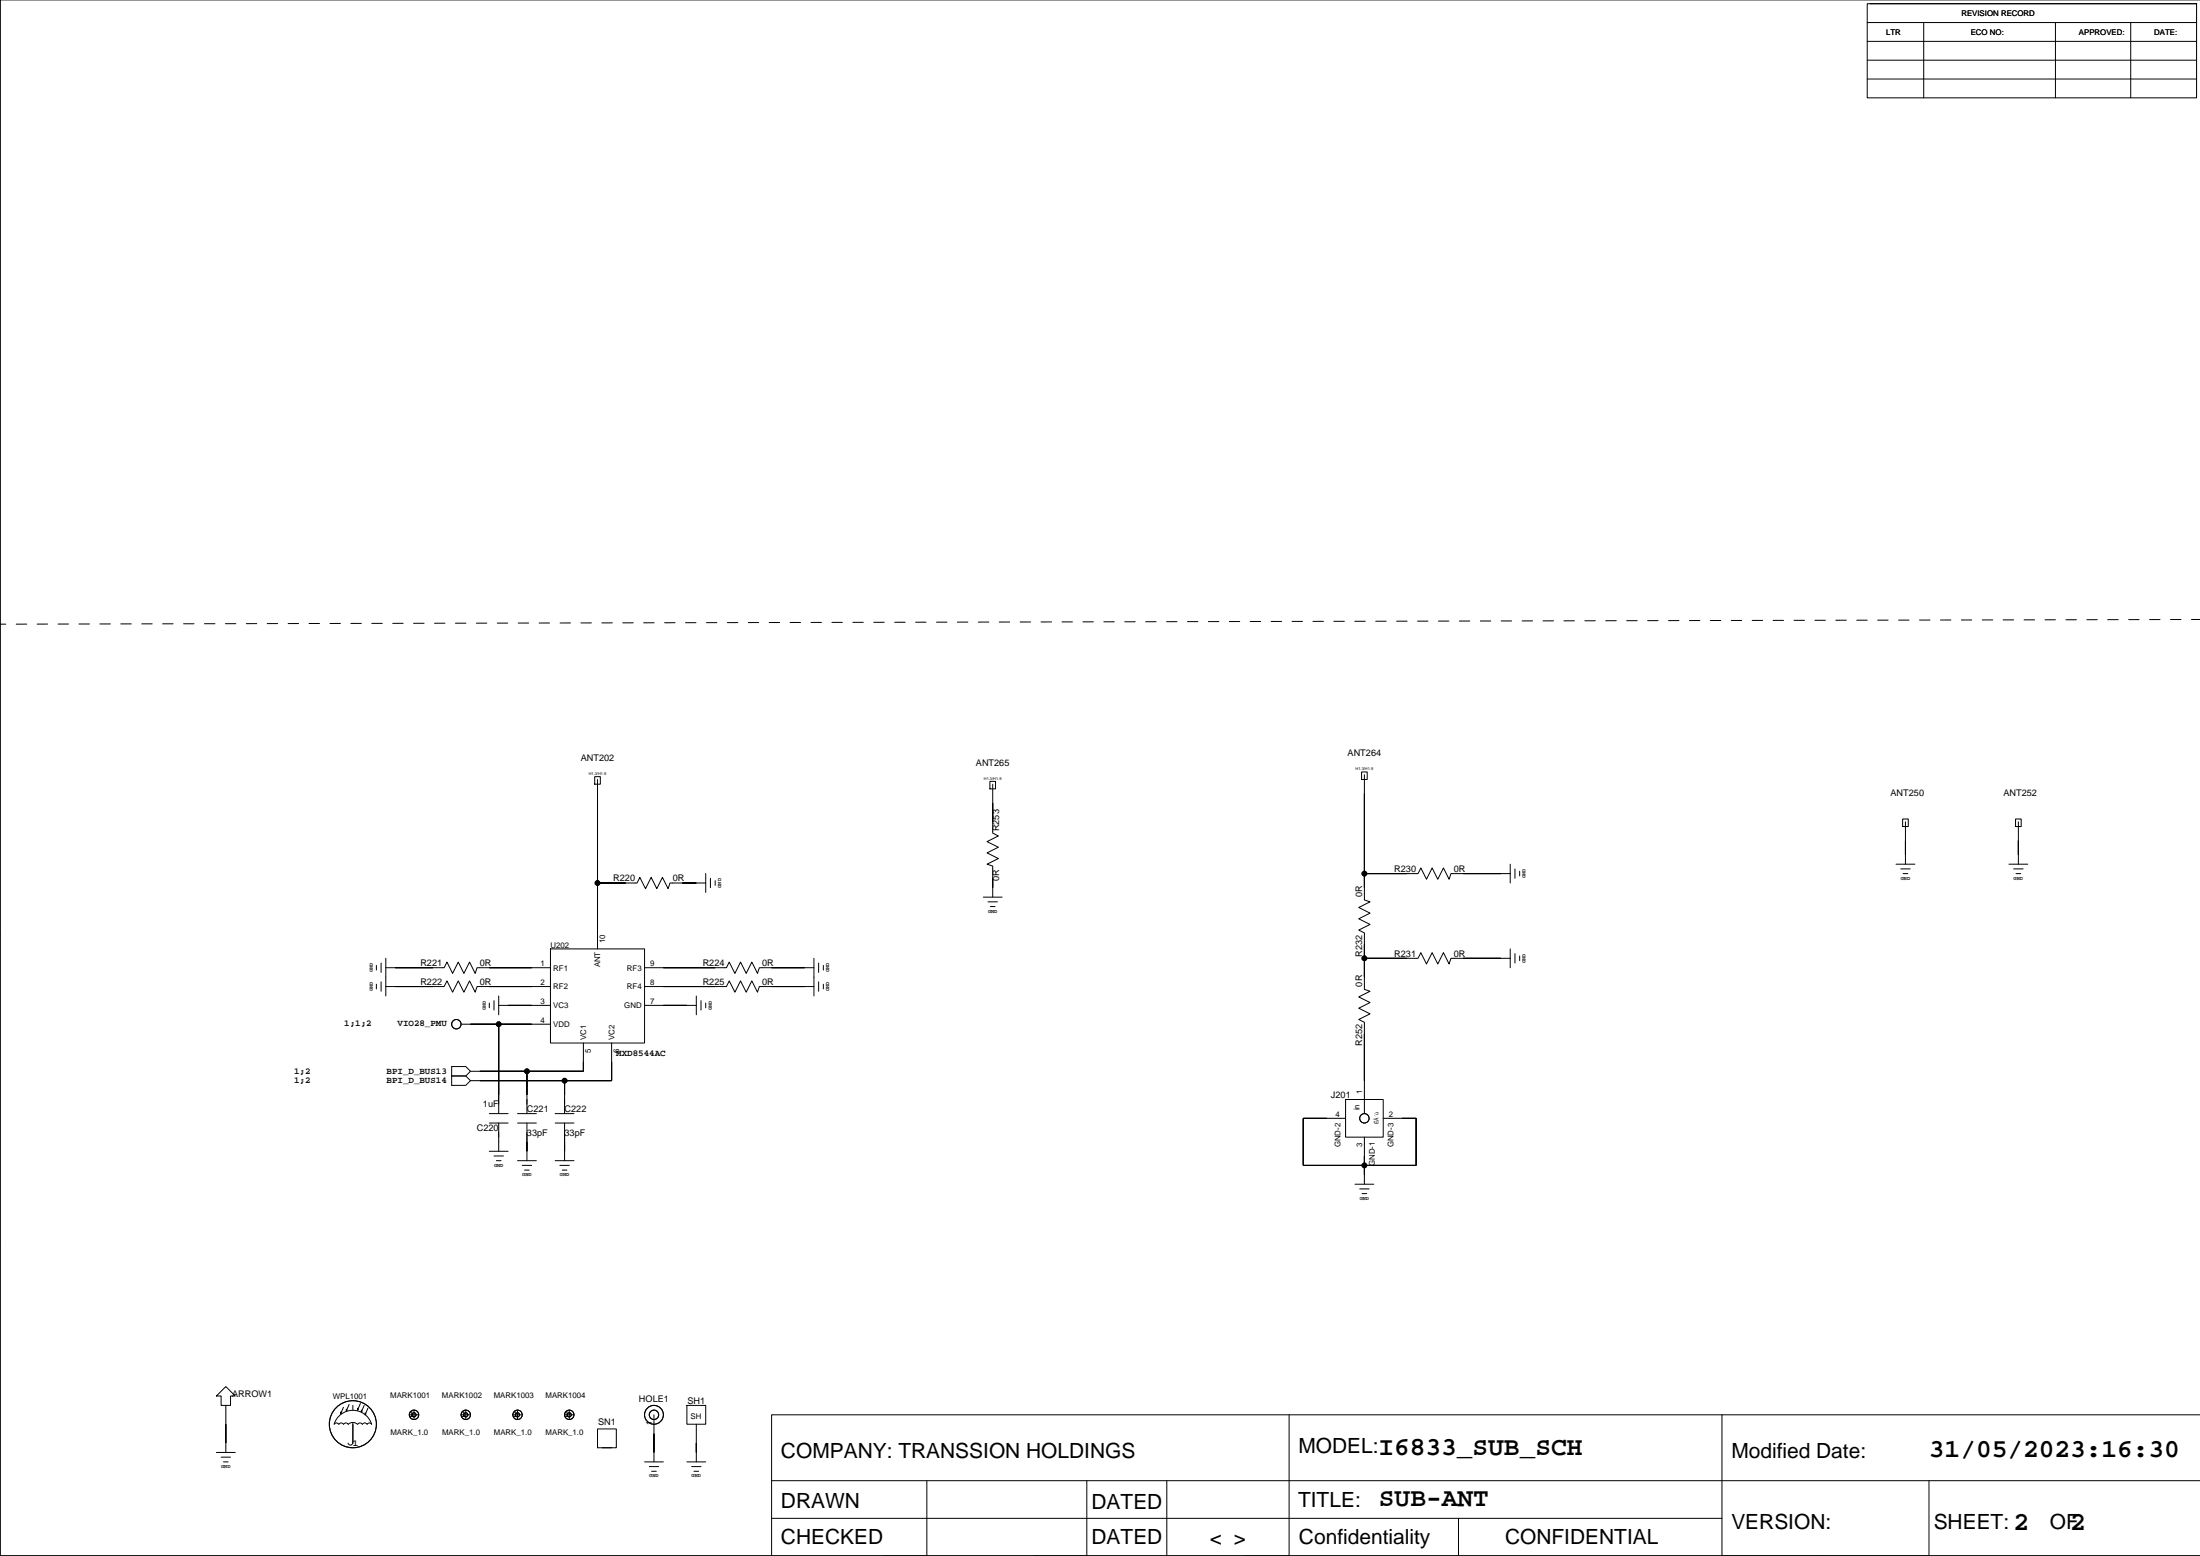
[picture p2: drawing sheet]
<svg xmlns="http://www.w3.org/2000/svg" width="594mm" height="420mm" viewBox="0 0 594 420" stroke-linecap="round" stroke-linejoin="round" font-family="sans-serif">
<g fill="none" stroke="#000" stroke-width=".27">
<path d="M0 -.1v419.9h593.8M503.9 1h88.9v25.4h-88.9zM503.9 16.2h88.9M503.9 11.2h88.9M503.9 6.1h88.9M504.7 1h88.1M519.2 6.1v20.3M554.7 6.1v20.3M575 6.1v20.3M503.9 21.3h88.9M-.1 84.6h.1M-.1 168.4h.1"/>
<path d="M160.5 209.5h1.5v2.1h-1.5zM161.3 210.3v45.7M267.1 210.8h1.6v2h-1.6zM267.9 211.6v13.2l1.5 .7-3 1.6 3 1.5-3 1.5 3 1.5-3 1.6 1.5 .5v8.3M367.5 208.3h1.5v2h-1.5zM368.2 209v33.8l1.5 .5-3 1.5 3 1.6-3 1.5 3 1.5-3 1.5 1.5 .8v15.2l1.5 .5-3 1.6 3 1.5-3 1.5 3 1.5-3 1.6 1.5 .7v24.7M161.3 238.2h10.6l.8-1.5 1.5 3.1 1.5-3.1 1.6 3.1 1.5-3.1 1.5 3.1 .5-1.6h9.7M187.9 238.2h.1M190.5 235.7v5.1M191.7 237v2.5M193 237.6v1.3M267.9 239.5h.1"/>
<path d="M368.2 235.7h14.5l.8-1.5 1.5 3 1.5-3 1.5 3 1.5-3 1.6 3 .5-1.5h16M405 235.7h.1M407.6 233.2v5M408.8 234.4v2.6M410.1 235.1v1.2M511.7 233.2h5.1M513 234.4h2.5M513.5 221h1.5v2h-1.5zM513.6 235.7h1.3M514.2 230.6h.1M514.2 221.7v11.5M542.2 233.2h5"/>
<path d="M543.4 234.4h2.6M543.9 221h1.6v2h-1.6zM544.1 235.7h1.2M544.7 230.6h.1M544.7 221.7v11.5M-.1 252.2h.1M102.8 259.8v2.6M104.1 258.6v10.1M148.6 256h25.4v25.4h-25.4zM219.7 258.6v10.1M220.9 259.8v2.6M265.4 242h5"/>
<path d="M266.6 243.3h2.6M267.3 244.6h1.2M368.2 258.6h14.5l.8-1.6 1.5 3.1 1.5-3.1 1.5 3.1 1.5-3.1 1.6 3.1 .5-1.5h16M405 258.6h.1M407.6 256v5.1M408.8 257.3v2.5M410.1 257.9v1.3M101.6 260.5v1.2M101.6 265.5v1.3M102.8 264.9v2.5M104.1 261.1h15.8l.7-1.5 1.5 3 1.6-3 1.5 3 1.5-3 1.5 3 .5-1.5h19.9M104.1 266.2h15.8l.7-1.6 1.5 3.1 1.6-3.1 1.5 3.1 1.5-3.1 1.5 3.1 .5-1.5h19.9"/>
<path d="M106.7 261.1h.1M106.7 266.2h.1M124.4 276.3h24.2M127 276.3h.1M132.1 270.6v1.3M133.3 270v2.5M134.6 271.2h14M134.6 268.7v5.1M134.6 276.3v24.2M137.1 271.2h.1M174 261.1h22l.8-1.5 1.5 3 1.6-3 1.5 3 1.5-3 1.5 3 .5-1.5h14.8M174 266.2h22l.8-1.6 1.5 3.1 1.6-3.1 1.5 3.1 1.5-3.1 1.5 3.1 .5-1.5h14.8"/>
<path d="M174 271.2h13.9M185.4 271.2h.1M187.9 268.7v5.1M189.2 270v2.5M190.5 270.6v1.3M217.1 261.1h.1M217.1 266.2h.1M220.9 264.9v2.5M222.2 260.5v1.2M222.2 265.5v1.3M121.9 287.8h3.8l1.3 1.2-1.3 1.3h-3.8h3.8l1.3 1.3-1.3 1.2h-3.8zM129.5 289h.1"/>
<path d="M129.5 291.6h.1M142.2 289v11.5M152.4 291.6v8.9M157.4 281.4v7.6h-30.4M165.1 281.4v10.2h-38.1M363.1 296.6h10.2v10.2h-10.2zM132.1 303h5M132.1 300.5h5M132.1 310.6h5M133.3 311.9h2.6M134 313.1h1.2M134.6 308.1h.1"/>
<path d="M134.6 303v7.6M139.7 303h5M139.7 300.5h5M139.7 313.1h5M140.9 314.4h2.6M141.6 315.7h1.2M142.2 310.6h.1M142.2 303v10.1M149.8 303h5.1M149.8 300.5h5.1M149.8 313.1h5.1M151.1 314.4h2.5"/>
<path d="M151.7 315.7h1.3M152.4 310.6h.1M152.4 303v10.1M363.1 301.7h-11.4v12.7h30.5v-12.7h-8.9M365.7 319.5h5.1M368.2 317h.1M368.2 306.8v12.7M-.1 336h.1M366.9 320.8h2.6M367.6 322h1.3M58.4 376.6l2.5-2.5 2.6 2.5h-1.3v2.6h-2.5v-2.6zM60.9 379.2v12.7"/>
<path d="M92.7 379.7l-.8 1.8v-.5M94.2 378.9l-.7 1.8v-.5M95.2 379.2v1.2M97.3 378.7l-.8 1.7v-.5M98.3 379.2l-.8 1.8v-.6M99.3 379.9l-.8 1.8v-.5M185.4 379.2h5.1v5.1h-5.1zM58.4 391.9h5.1M59.7 393.1h2.5M60.3 394.4h1.3M60.9 389.3h.1M91.5 384.3l.6-.4 .6 .4"/>
<path d="M92.2 381.2l-.3 .3M92.7 384.3l.6-.4 .7 .4M93.7 380.4l-.2 .3M94 384.3a1.76 1.76 0 0 1 2.5 0M95.2 383.7v5.7a.65 .65 0 0 1-.6 .5 .65 .65 0 0 1-.7-.5M96.5 384.3l.7-.4 .6 .4M96.8 380.2l-.3 .2M97.8 380.7l-.3 .3M97.8 384.3l.6-.4 .6 .4M98.8 381.5l-.3 .2M99.1 384.3l.6-.4 .6 .4M100.3 384.2a5.3 5.3 0 0 0-5.1-3.7 5.3 5.3 0 0 0-5 3.7l.6-.3 .6 .4"/>
<path d="M110.5 381.7h2.5M111.7 380.4v2.6M124.4 381.7h2.6M125.7 380.4v2.6M138.4 381.7h2.5M139.7 380.4v2.6M152.4 381.7h2.5M153.6 380.4v2.6M161.3 385.5h5v5.1h-5zM162.5 390.6h2.6M174 394.4h5M175.2 395.7h2.6"/>
<path d="M175.9 397h1.2M176.5 391.9h.1M176.5 381.7v12.7M185.4 394.4h5.1M186.6 395.7h2.6M187.3 397h1.3M187.9 391.9h.1M187.9 384.3v10.1M208.2 399.5h385.6M250.1 399.5v20.3h-11.6M293.3 399.5v20.3h-14.2M314.9 399.5v20.3"/>
<path d="M347.9 381.7v38.1h-11.9M464.7 381.7v38.1h55.6M520.6 399.5v20.3M593.8 381.7h-385.6v38.1M95.2 419.8v.1M193 419.8v.1M208.2 409.6h256.5M293.3 419.8v.1M393.6 409.6v10.3M491.4 419.8v.1"/>
<circle cx="161.3" cy="238.2" r=".63"/>
<circle cx="368.2" cy="235.7" r=".63"/>
<circle cx="368.2" cy="258.6" r=".63"/>
<circle cx="123.2" cy="276.3" r="1.27"/>
<circle cx="134.6" cy="276.3" r=".63"/>
<circle cx="142.2" cy="289" r=".63"/>
<circle cx="152.4" cy="291.6" r=".63"/>
<circle cx="368.2" cy="301.7" r="1.27"/>
<circle cx="368.2" cy="314.4" r=".63"/>
<circle cx="95.2" cy="384.3" r="6.3"/>
<circle cx="111.7" cy="381.7" r=".56"/>
<circle cx="111.7" cy="381.7" r="1.27"/>
<circle cx="125.7" cy="381.7" r=".56"/>
<circle cx="125.7" cy="381.7" r="1.27"/>
<circle cx="139.7" cy="381.7" r=".56"/>
<circle cx="139.7" cy="381.7" r="1.27"/>
<circle cx="153.6" cy="381.7" r=".56"/>
<circle cx="153.6" cy="381.7" r="1.27"/>
<circle cx="176.5" cy="381.7" r="1.27"/>
<circle cx="176.5" cy="381.7" r="2.54"/>
</g>
<g fill="#000" stroke="#000" stroke-width=".27">
<path d="M161.3 215.4v22.8z" fill-rule="evenodd"/>
<path d="M267.9 216.7v5z" fill-rule="evenodd"/>
<path d="M368.2 214.1v21.6z" fill-rule="evenodd"/>
<path d="M161.3 238.2v12.7z" fill-rule="evenodd"/>
<path d="M161.3 238.2h7.6z" fill-rule="evenodd"/>
<path d="M184.1 238.2h3.8z" fill-rule="evenodd"/>
<path d="M267.9 237v2.5z" fill-rule="evenodd"/>
<path d="M368.2 235.7v3.8z" fill-rule="evenodd"/>
<path d="M368.2 235.7h11.4z" fill-rule="evenodd"/>
<path d="M394.9 235.7h10.1z" fill-rule="evenodd"/>
<path d="M514.2 226.8v3.8z" fill-rule="evenodd"/>
<path d="M544.7 226.8v3.8z" fill-rule="evenodd"/>
<path d="M368.2 254.7v3.9z" fill-rule="evenodd"/>
<path d="M368.2 258.6v5z" fill-rule="evenodd"/>
<path d="M368.2 258.6h11.4z" fill-rule="evenodd"/>
<path d="M394.9 258.6h10.1z" fill-rule="evenodd"/>
<path d="M106.7 261.1h10.1z" fill-rule="evenodd"/>
<path d="M106.7 266.2h10.1z" fill-rule="evenodd"/>
<path d="M134.6 276.3v19.1z" fill-rule="evenodd"/>
<path d="M127 276.3h7.6z" fill-rule="evenodd"/>
<path d="M132.1 261.1h11.4z" fill-rule="evenodd"/>
<path d="M132.1 266.2h11.4z" fill-rule="evenodd"/>
<path d="M137.1 271.2h6.4z" fill-rule="evenodd"/>
<path d="M134.6 276.3h8.9z" fill-rule="evenodd"/>
<path d="M179 271.2h6.4z" fill-rule="evenodd"/>
<path d="M179 266.2h14z" fill-rule="evenodd"/>
<path d="M179 261.1h14z" fill-rule="evenodd"/>
<path d="M208.2 261.1h8.9z" fill-rule="evenodd"/>
<path d="M208.2 266.2h8.9z" fill-rule="evenodd"/>
<path d="M368.2 278.9v12.7z" fill-rule="evenodd"/>
<path d="M142.2 289v6.4z" fill-rule="evenodd"/>
<path d="M129.5 289h12.7z" fill-rule="evenodd"/>
<path d="M152.4 291.6v3.8z" fill-rule="evenodd"/>
<path d="M129.5 291.6h22.9z" fill-rule="evenodd"/>
<path d="M157.4 286.5v2.5z" fill-rule="evenodd"/>
<path d="M142.2 289h15.2z" fill-rule="evenodd"/>
<path d="M165.1 286.5v5.1z" fill-rule="evenodd"/>
<path d="M152.4 291.6h12.7z" fill-rule="evenodd"/>
<path d="M142.2 308.1v2.5z" fill-rule="evenodd"/>
<path d="M152.4 308.1v2.5z" fill-rule="evenodd"/>
<path d="M351.7 301.7v12.7z" fill-rule="evenodd"/>
<path d="M351.7 301.7h6.4z" fill-rule="evenodd"/>
<path d="M368.2 311.9v2.5z" fill-rule="evenodd"/>
<path d="M368.2 314.4v2.6z" fill-rule="evenodd"/>
<path d="M351.7 314.4h16.5z" fill-rule="evenodd"/>
<path d="M378.4 301.7h3.8z" fill-rule="evenodd"/>
<path d="M368.2 314.4h14z" fill-rule="evenodd"/>
<path d="M382.2 301.7v12.7z" fill-rule="evenodd"/>
<path d="M60.9 384.3v5z" fill-rule="evenodd"/>
<path d="M176.5 386.8v5.1z" fill-rule="evenodd"/>
<path d="M187.9 389.3v2.6z" fill-rule="evenodd"/>
<circle cx="161.3" cy="238.2" r=".63"/>
<circle cx="368.2" cy="235.7" r=".63"/>
<circle cx="368.2" cy="258.6" r=".63"/>
<circle cx="134.6" cy="276.3" r=".63"/>
<circle cx="142.2" cy="289" r=".63"/>
<circle cx="152.4" cy="291.6" r=".63"/>
<circle cx="368.2" cy="314.4" r=".63"/>
</g>
<path d="M593.8 167.1l-593.8 1.3" fill="none" stroke="#000" stroke-width=".27" stroke-dasharray="2.8 2.8"/>
<g font-size="7.1">
<text x="372" y="392.6">I6833_SUB_SCH</text>
<text x="520.6" y="393.2">31/05/2023:16:30</text>
<text x="372.2" y="406.4">SUB-ANT</text>
<text x="543.4" y="412.9">2</text>
<text x="558.7" y="412.9">2</text>
</g>
<g font-size="5.6">
<text x="210.8" y="393.4">COMPANY: TRANSSION HOLDINGS</text>
<text x="350.4" y="392.1">MODEL:</text>
<text x="467.3" y="393.4">Modified Date:</text>
<text x="210.8" y="406.9">DRAWN</text>
<text x="294.6" y="407">DATED</text>
<text x="350.3" y="406.5">TITLE:</text>
<text x="467.3" y="412.5">VERSION:</text>
<text x="521.9" y="412.5">SHEET:</text>
<text x="553.2" y="412.5">OF</text>
<text x="210.8" y="416.5">CHECKED</text>
<text x="294.6" y="416.6">DATED</text>
<text x="326.5" y="416.8">&lt; &gt;</text>
<text x="350.6" y="416.5">Confidentiality</text>
<text x="406.2" y="416.5">CONFIDENTIAL</text>
</g>
<g font-size="2.5">
<text x="156.7" y="205.3">ANT202</text>
<text x="263.4" y="206.6">ANT265</text>
<text x="363.7" y="204">ANT264</text>
<text x="510.2" y="214.7">ANT250</text>
<text x="540.7" y="214.7">ANT252</text>
<text x="269.7" y="224.3" transform="rotate(-90 269.7 224.3)">R253</text>
<text x="165.5" y="237.8">R220</text>
<text x="181.6" y="237.8">0R</text>
<text x="269.7" y="237.6" transform="rotate(-90 269.7 237.6)">0R</text>
<text x="376.3" y="235.3">R230</text>
<text x="392.3" y="235.3">0R</text>
<text x="367.6" y="242" transform="rotate(-90 367.6 242)">0R</text>
<text x="113.5" y="260.7">R221</text>
<text x="129.5" y="260.7">0R</text>
<text x="189.6" y="260.7">R224</text>
<text x="205.7" y="260.7">0R</text>
<text x="367.6" y="258.1" transform="rotate(-90 367.6 258.1)">R232</text>
<text x="376.3" y="258.1">R231</text>
<text x="392.3" y="258.1">0R</text>
<text x="113.5" y="265.7">R222</text>
<text x="129.5" y="265.7">0R</text>
<text x="189.6" y="265.7">R225</text>
<text x="205.7" y="265.7">0R</text>
<text x="367.6" y="266.2" transform="rotate(-90 367.6 266.2)">0R</text>
<text x="92.9" y="276.8">1;1;2</text>
<text x="107.3" y="276.8">VIO28_PMU</text>
<text x="166.3" y="284.8">MXD8544AC</text>
<text x="367.6" y="282.2" transform="rotate(-90 367.6 282.2)">R252</text>
<text x="79.4" y="292.3">1;2</text>
<text x="79.4" y="289.7">1;2</text>
<text x="104.3" y="289.7">BPI_D_BUS13</text>
<text x="104.3" y="292.3">BPI_D_BUS14</text>
<text x="130.3" y="298.7">1uF</text>
<text x="359.2" y="296.2">J201</text>
<text x="128.7" y="305.1">C220</text>
<text x="142.2" y="300">C221</text>
<text x="152.4" y="300">C222</text>
<text x="142.2" y="306.4">33pF</text>
<text x="152.4" y="306.4">33pF</text>
<text x="62.6" y="377">ARROW1</text>
<text x="110.5" y="382.4">1</text>
<text x="124.4" y="382.4">1</text>
<text x="138.4" y="382.4">1</text>
<text x="152.4" y="382.4">1</text>
<text x="172.4" y="378.2">HOLE1</text>
<text x="185.5" y="378.7">SH1</text>
<text x="161.4" y="384.6">SN1</text>
<text x="95.2" y="390">1</text>
</g>
<g font-size="2.1">
<text x="529.3" y="4.4">REVISION RECORD</text>
<text x="509" y="9.5">LTR</text>
<text x="531.9" y="9.5">ECO NO:</text>
<text x="561.1" y="9.5">APPROVED:</text>
<text x="581.4" y="9.5">DATE:</text>
<text x="148.6" y="255.6">U202</text>
<text x="163.3" y="254.5" transform="rotate(-90 163.3 254.5)">10</text>
<text x="145.9" y="260.7">1</text>
<text x="149.3" y="261.9">RF1</text>
<text x="162" y="261" transform="rotate(-90 162 261)">ANT</text>
<text x="169.2" y="261.9">RF3</text>
<text x="175.5" y="260.7">9</text>
<text x="145.9" y="265.7">2</text>
<text x="149.3" y="266.9">RF2</text>
<text x="169.2" y="266.9">RF4</text>
<text x="175.5" y="265.7">8</text>
<text x="145.9" y="275.9">4</text>
<text x="145.9" y="270.8">3</text>
<text x="149.3" y="272">VC3</text>
<text x="168.5" y="272">GND</text>
<text x="175.5" y="270.8">7</text>
<text x="149.3" y="277.1">VDD</text>
<text x="158.2" y="280.6" transform="rotate(-90 158.2 280.6)">VC1</text>
<text x="165.8" y="280.6" transform="rotate(-90 165.8 280.6)">VC2</text>
<text x="159.5" y="284.1" transform="rotate(-90 159.5 284.1)">5</text>
<text x="167.1" y="284.1" transform="rotate(-90 167.1 284.1)">6</text>
<text x="366.9" y="299.6" transform="rotate(-90 366.9 299.6)">in</text>
<text x="367.6" y="295.1" transform="rotate(-90 367.6 295.1)">1</text>
<text x="360.4" y="301.3">4</text>
<text x="374.8" y="301.3">2</text>
<text x="361.8" y="309.6" transform="rotate(-90 361.8 309.6)">GND-2</text>
<text x="367.6" y="309.5" transform="rotate(-90 367.6 309.5)">3</text>
<text x="376.1" y="309.6" transform="rotate(-90 376.1 309.6)">GND-3</text>
<text x="371" y="314.7" transform="rotate(-90 371 314.7)">GND-1</text>
<text x="89.8" y="377.5">WPL1001</text>
<text x="105.3" y="377.2">MARK1001</text>
<text x="119.3" y="377.2">MARK1002</text>
<text x="133.2" y="377.2">MARK1003</text>
<text x="147.2" y="377.2">MARK1004</text>
<text x="186.4" y="382.8">SH</text>
<text x="105.3" y="387.1">MARK_1.0</text>
<text x="119.3" y="387.1">MARK_1.0</text>
<text x="133.3" y="387.1">MARK_1.0</text>
<text x="147.2" y="387.1">MARK_1.0</text>
<text x="175.9" y="384.4" transform="rotate(-90 175.9 384.4)">1</text>
</g>
<g font-size="1.4">
<text x="194.6" y="239.5" transform="rotate(-90 194.6 239.5)">GND</text>
<text x="411.7" y="237" transform="rotate(-90 411.7 237)">GND</text>
<text x="513" y="237.3">GND</text>
<text x="543.4" y="237.3">GND</text>
<text x="266.6" y="246.2">GND</text>
<text x="100.6" y="262.4" transform="rotate(-90 100.6 262.4)">GND</text>
<text x="223.8" y="262.4" transform="rotate(-90 223.8 262.4)">GND</text>
<text x="411.7" y="259.8" transform="rotate(-90 411.7 259.8)">GND</text>
<text x="100.6" y="267.4" transform="rotate(-90 100.6 267.4)">GND</text>
<text x="223.8" y="267.4" transform="rotate(-90 223.8 267.4)">GND</text>
<text x="131.1" y="272.5" transform="rotate(-90 131.1 272.5)">GND</text>
<text x="192.1" y="272.5" transform="rotate(-90 192.1 272.5)">GND</text>
<text x="372" y="303.3" transform="rotate(-90 372 303.3)">ËÄ´ú</text>
<text x="133.3" y="314.8">GND</text>
<text x="140.9" y="317.3">GND</text>
<text x="151.1" y="317.3">GND</text>
<text x="366.9" y="323.7">GND</text>
<text x="59.7" y="396">GND</text>
<text x="175.2" y="398.6">GND</text>
<text x="186.6" y="398.6">GND</text>
</g>
<g font-size="1.1">
<text x="158.9" y="209.1">H1.3/H1.9</text>
<text x="365.8" y="207.8">H1.3/H1.9</text>
<text x="265.5" y="210.3">H1.3/H1.9</text>
</g>
</svg>
